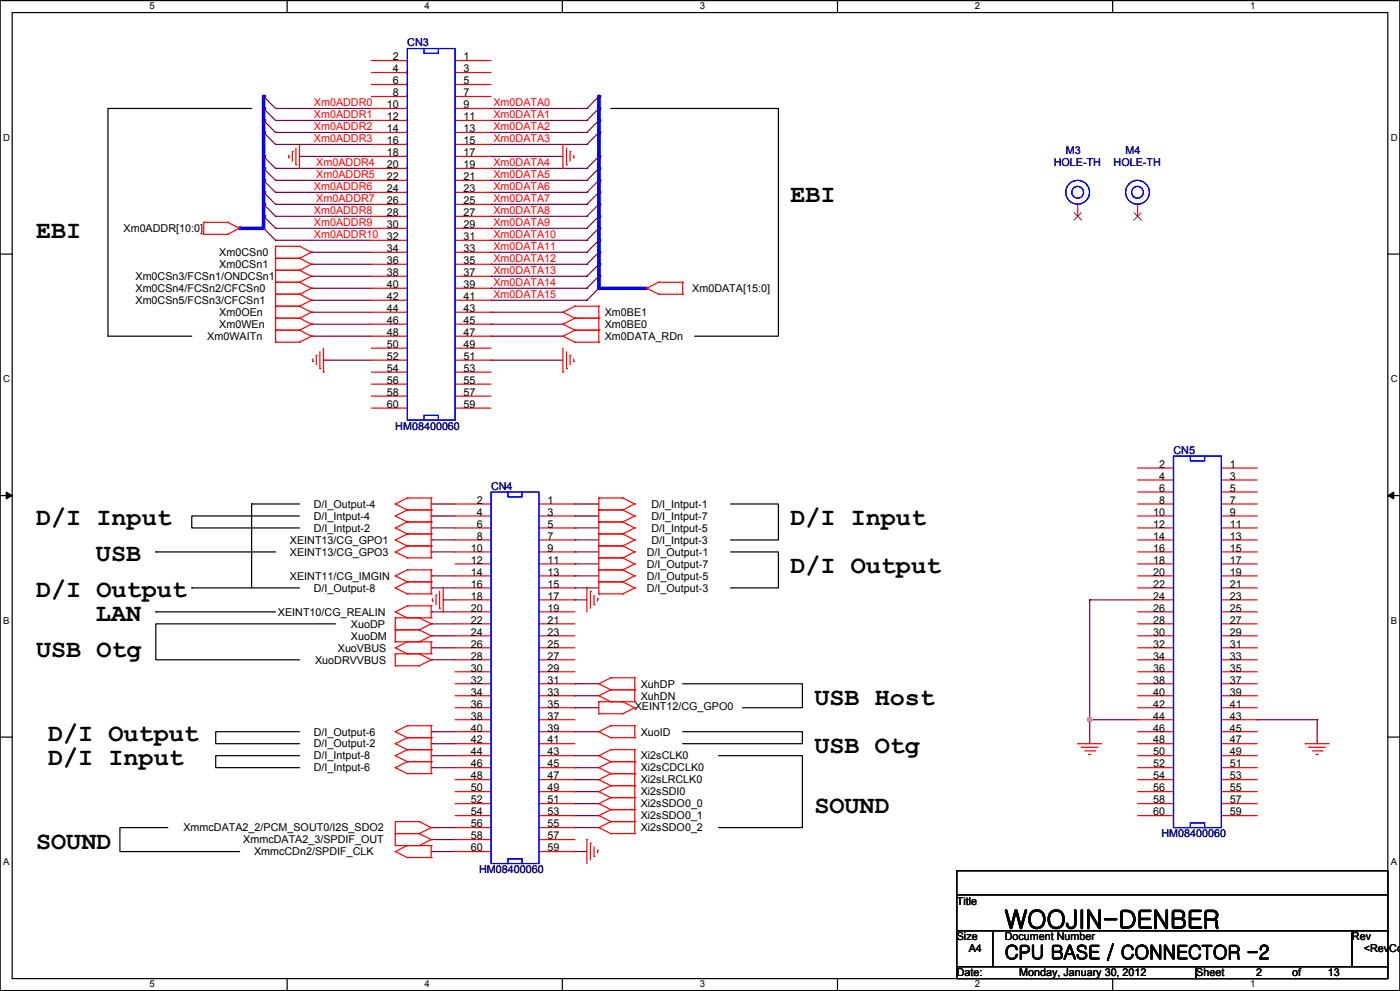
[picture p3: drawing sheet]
<svg xmlns="http://www.w3.org/2000/svg" width="297mm" height="210mm" viewBox="0 0 297 210" stroke-linecap="round" stroke-linejoin="round" font-family="sans-serif">
<g fill="none" stroke="#000" stroke-width=".25">
<path d="M0 .1h296.6v209.7h-296.6zM2.6 2.7h291.5v204.6h-291.5zM60.9 .1v2.6M119.2 .1v2.6M177.5 .1v2.6M235.8 .1v2.6M0 53.8h2.6M294.1 53.8h2.5M0 105h2.6M294.1 105h2.5M0 156.1h2.6M294.1 156.1h2.5"/>
<path d="M60.9 207.3v2.5M119.2 207.3v2.5M177.5 207.3v2.5M235.8 207.3v2.5"/>
</g>
<path d="M1.3 104.2l1.3 .8-1.3 .7zM294.1 105l1.3-.8v1.5z" fill="#000" stroke="#000" stroke-width=".21"/>
<path d="M63.5 33.1h.1M63.5 33.1h15.2M68.5 76.3h.1M68.5 76.3h10.2" fill="none" stroke="#800040" stroke-width=".25"/>
<path d="M50.8 48.4h5.1" fill="none" stroke="#00f" stroke-width=".76"/>
<circle cx="50.8" cy="48.4" r=".38" fill="#00f"/>
<g fill="none" stroke="#800040" stroke-width=".25">
<path d="M58.4 23h.1M58.4 25.5h.1M58.4 28.1h.1M58.4 30.6h.1M58.4 35.7h.1M58.4 38.2h.1M58.4 23h20.3M58.4 25.5h20.3M58.4 28.1h20.3M58.4 30.6h20.3M58.4 35.7h20.3M58.4 38.2h20.3"/>
<path d="M58.4 45.8h.1M58.4 48.4h.1M58.4 50.9h.1M58.4 40.7h.1M58.4 43.3h.1M58.4 45.8h20.3M58.4 48.4h20.3M58.4 50.9h20.3M58.4 40.7h20.3M58.4 43.3h20.3"/>
</g>
<path d="M55.9 20.4v2.6" fill="none" stroke="#00f" stroke-width=".76"/>
<circle cx="55.9" cy="20.4" r=".38" fill="#00f"/>
<path d="M55.9 35.7v2.5" fill="none" stroke="#00f" stroke-width=".76"/>
<circle cx="55.9" cy="35.7" r=".38" fill="#00f"/>
<path d="M55.9 43.3v2.5" fill="none" stroke="#00f" stroke-width=".76"/>
<circle cx="55.9" cy="43.3" r=".38" fill="#00f"/>
<path d="M55.9 45.8v2.6" fill="none" stroke="#00f" stroke-width=".76"/>
<circle cx="55.9" cy="45.8" r=".38" fill="#00f"/>
<path d="M55.9 40.7v2.6" fill="none" stroke="#00f" stroke-width=".76"/>
<circle cx="55.9" cy="40.7" r=".38" fill="#00f"/>
<path d="M55.9 38.2v2.5" fill="none" stroke="#00f" stroke-width=".76"/>
<circle cx="55.9" cy="38.2" r=".38" fill="#00f"/>
<path d="M55.9 28.1v5" fill="none" stroke="#00f" stroke-width=".76"/>
<circle cx="55.9" cy="28.1" r=".38" fill="#00f"/>
<path d="M55.9 33.1v2.6" fill="none" stroke="#00f" stroke-width=".76"/>
<circle cx="55.9" cy="33.1" r=".38" fill="#00f"/>
<path d="M104.1 66.1h.1M104.1 68.7h.1M104.1 66.1h15.2M104.1 68.7h15.2" fill="none" stroke="#800040" stroke-width=".25"/>
<path d="M126.9 20.4v2.6" fill="none" stroke="#00f" stroke-width=".76"/>
<circle cx="126.9" cy="20.4" r=".38" fill="#00f"/>
<path d="M126.9 33.1v2.6" fill="none" stroke="#00f" stroke-width=".76"/>
<circle cx="126.9" cy="33.1" r=".38" fill="#00f"/>
<path d="M126.9 35.7v2.5" fill="none" stroke="#00f" stroke-width=".76"/>
<circle cx="126.9" cy="35.7" r=".38" fill="#00f"/>
<path d="M126.9 45.8v2.6" fill="none" stroke="#00f" stroke-width=".76"/>
<circle cx="126.9" cy="45.8" r=".38" fill="#00f"/>
<path d="M126.9 50.9v2.5" fill="none" stroke="#00f" stroke-width=".76"/>
<circle cx="126.9" cy="50.9" r=".38" fill="#00f"/>
<path d="M126.9 56v2.5" fill="none" stroke="#00f" stroke-width=".76"/>
<circle cx="126.9" cy="56" r=".38" fill="#00f"/>
<path d="M126.9 58.5v2.6" fill="none" stroke="#00f" stroke-width=".76"/>
<circle cx="126.9" cy="58.5" r=".38" fill="#00f"/>
<path d="M126.9 53.4v2.6" fill="none" stroke="#00f" stroke-width=".76"/>
<circle cx="126.9" cy="53.4" r=".38" fill="#00f"/>
<path d="M126.9 48.4v2.5" fill="none" stroke="#00f" stroke-width=".76"/>
<circle cx="126.9" cy="48.4" r=".38" fill="#00f"/>
<path d="M126.9 38.2v2.5" fill="none" stroke="#00f" stroke-width=".76"/>
<circle cx="126.9" cy="38.2" r=".38" fill="#00f"/>
<path d="M126.9 43.3v2.5" fill="none" stroke="#00f" stroke-width=".76"/>
<circle cx="126.9" cy="43.3" r=".38" fill="#00f"/>
<path d="M126.9 40.7v2.6" fill="none" stroke="#00f" stroke-width=".76"/>
<circle cx="126.9" cy="40.7" r=".38" fill="#00f"/>
<path d="M126.9 25.5v2.6" fill="none" stroke="#00f" stroke-width=".76"/>
<circle cx="126.9" cy="25.5" r=".38" fill="#00f"/>
<path d="M126.9 28.1v5" fill="none" stroke="#00f" stroke-width=".76"/>
<circle cx="126.9" cy="28.1" r=".38" fill="#00f"/>
<path d="M126.9 23v2.5" fill="none" stroke="#00f" stroke-width=".76"/>
<circle cx="126.9" cy="23" r=".38" fill="#00f"/>
<path d="M126.9 61.1h10.2" fill="none" stroke="#00f" stroke-width=".76"/>
<circle cx="126.9" cy="61.1" r=".38" fill="#00f"/>
<g fill="none" stroke="#800040" stroke-width=".25">
<path d="M104.1 23h.1M104.1 25.5h.1M104.1 28.1h.1M104.1 30.6h.1M104.1 35.7h.1M104.1 38.2h.1M104.1 23h20.3M104.1 25.5h20.3M104.1 28.1h20.3M104.1 30.6h20.3M104.1 35.7h20.3M104.1 38.2h20.3"/>
<path d="M104.1 45.8h.1M104.1 50.9h.1M104.1 53.4h.1M104.1 48.4h.1M104.1 56h.1M104.1 58.5h.1M104.1 40.7h.1M104.1 43.3h.1M104.1 45.8h20.3M104.1 50.9h20.3M104.1 53.4h20.3M104.1 48.4h20.3"/>
<path d="M104.1 56h20.3M104.1 58.5h20.3M104.1 40.7h20.3M104.1 43.3h20.3M104.1 61.1h.1M104.1 61.1h20.3"/>
</g>
<path d="M55.9 25.5v2.6" fill="none" stroke="#00f" stroke-width=".76"/>
<circle cx="55.9" cy="25.5" r=".38" fill="#00f"/>
<path d="M66 66.1h.1M66 68.7h.1M66 66.1h12.7M66 68.7h12.7M104.1 71.2h.1M104.1 76.3h.1M104.1 71.2h15.2M104.1 76.3h15.2" fill="none" stroke="#800040" stroke-width=".25"/>
<path d="M55.9 23v2.5" fill="none" stroke="#00f" stroke-width=".76"/>
<circle cx="55.9" cy="23" r=".38" fill="#00f"/>
<g fill="none" stroke="#800040" stroke-width=".25">
<path d="M55.9 38.2h.1M55.9 35.7h.1M55.9 33.1h.1M55.9 28.1h.1M55.9 25.5h.1M55.9 23h.1M55.9 20.4h.1M55.9 38.2l2.5 2.5M55.9 35.7l2.5 2.5M55.9 33.1l2.5 2.6M55.9 28.1l2.5 2.5M55.9 25.5l2.5 2.6"/>
<path d="M55.9 23l2.5 2.5M55.9 20.4l2.5 2.6M104.1 33.1h.1M104.1 33.1h15.2M124.4 25.5h.1M124.4 28.1h.1M124.4 30.6h.1M124.4 35.7h.1M124.4 38.2h.1M124.4 23h.1M126.9 23l-2.5 2.5M126.9 25.5l-2.5 2.6"/>
<path d="M126.9 28.1l-2.5 2.5M126.9 33.1l-2.5 2.6M126.9 35.7l-2.5 2.5M126.9 38.2l-2.5 2.5M126.9 20.4l-2.5 2.6M55.9 43.3h.1M55.9 45.8h.1M55.9 48.4h.1M55.9 40.7h.1M55.9 43.3l2.5 2.5M55.9 45.8l2.5 2.6M55.9 48.4l2.5 2.5"/>
<path d="M55.9 40.7l2.5 2.6M66 53.4h.1M66 56h.1M66 58.5h.1M66 53.4h12.7M66 56h12.7M66 58.5h12.7M124.4 40.7h.1M124.4 43.3h.1M124.4 45.8h.1M124.4 48.4h.1M124.4 50.9h.1"/>
<path d="M124.4 53.4h.1M124.4 56h.1M124.4 58.5h.1M126.9 40.7l-2.5 2.6M126.9 43.3l-2.5 2.5M126.9 45.8l-2.5 2.6M126.9 48.4l-2.5 2.5M126.9 50.9l-2.5 2.5M126.9 53.4l-2.5 2.6M126.9 56l-2.5 2.5M126.9 58.5l-2.5 2.6M66 71.2h.1"/>
<path d="M66 61.1h.1M66 63.6h.1M66 71.2h12.7M66 61.1h12.7M66 63.6h12.7M104.1 63.6h.1M104.1 63.6h20.3M124.4 61.1h.1M124.4 63.6h.1M126.9 61.1l-2.5 2.5M91.4 106.7h.1M91.4 114.4h.1"/>
<path d="M91.4 116.9h.1M91.4 109.3h.1M91.4 111.8h.1M91.4 106.7h5.1M91.4 109.3h5.1M91.4 114.4h5.1M91.4 111.8h5.1M91.4 116.9h5.1M121.8 109.3h.1M121.8 106.7h.1M121.8 114.4h.1M121.8 111.8h.1"/>
<path d="M121.8 119.4h.1M121.8 116.9h.1M121.8 106.7h5.1M121.8 109.3h5.1M121.8 114.4h5.1M121.8 111.8h5.1M121.8 116.9h5.1M121.8 119.4h5.1M91.4 122h.1M91.4 124.5h.1M91.4 129.6h.1M91.4 132.1h.1"/>
<path d="M91.4 134.7h.1M91.4 137.2h.1M91.4 139.8h.1M91.4 122h5.1M91.4 124.5h5.1M91.4 129.6h5.1M91.4 132.1h5.1M91.4 134.7h5.1M91.4 137.2h5.1M91.4 139.8h5.1M93.9 127.1h.1M93.9 127.1h2.6"/>
<path d="M121.8 127.1h.1M121.8 124.5h.1M121.8 122h.1M121.8 127.1h2.6M121.8 122h5.1M121.8 124.5h5.1M230.9 127.1h.1M230.9 127.1h10.2M230.9 127.1v30.4M91.4 155h.1M91.4 157.5h.1M91.4 155h5.1"/>
<path d="M91.4 157.5h5.1M121.8 149.9h.1M121.8 155h.1M121.8 144.8h.1M121.8 147.4h.1M121.8 149.9h5.1M121.8 155h5.1M121.8 144.8h5.1M121.8 147.4h5.1M230.9 152.4h.1M230.9 152.4h10.2M266.5 152.4h.1"/>
<path d="M266.5 152.4h12.6M279.1 152.4h.1M279.1 152.4v5.1M91.4 177.8h.1M91.4 175.3h.1M91.4 160.1h.1M91.4 162.6h.1M91.4 177.8h5.1M91.4 175.3h5.1M91.4 160.1h5.1M91.4 162.6h5.1M121.8 160.1h.1"/>
<path d="M121.8 162.6h.1M121.8 165.1h.1M121.8 167.7h.1M121.8 170.2h.1M121.8 172.8h.1M121.8 175.3h.1M121.8 175.3h5.1M121.8 160.1h5.1M121.8 162.6h5.1M121.8 165.1h5.1M121.8 167.7h5.1M121.8 170.2h5.1"/>
<path d="M121.8 172.8h5.1M91.4 180.4h.1M91.4 180.4h5.1M121.8 180.4h.1M121.8 180.4h2.6"/>
</g>
<circle cx="230.9" cy="152.4" r=".49" fill="#f0f" stroke="#f0f" stroke-width=".25"/>
<g fill="none" stroke="#f00" stroke-width=".25">
<path d="M78.7 12.8h7.6M78.7 15.4h7.6M78.7 17.9h7.6M96.5 12.8h7.6M96.5 15.4h7.6M96.5 17.9h7.6M61.2 33.4h.1M61.2 32.9v.5M62 32.1h.1M62 32.1v2M62.7 34.9h.1M62.7 31.4v3.5"/>
<path d="M63.5 35.7h.1M63.5 30.6v5.1M78.7 20.4h7.6M78.7 23h7.6M78.7 25.5h7.6M78.7 28.1h7.6M78.7 30.6h7.6M78.7 33.1h7.6M78.7 35.7h7.6M78.7 38.2h7.6M96.5 20.4h7.6M96.5 23h7.6"/>
<path d="M96.5 25.5h7.6M96.5 28.1h7.6M96.5 30.6h7.6M96.5 33.1h7.6M96.5 35.7h7.6M96.5 38.2h7.6M119.3 35.7h.1M119.3 30.6v5.1M120.1 34.9h.1M120.1 31.4v3.5M120.8 32.1h.1M120.8 32.1v2"/>
<path d="M121.6 33.4h.1M121.6 32.9v.5M43.2 47.1h.1M43.2 49.6h.1M43.2 47.1h5M43.2 47.1v2.5M43.2 49.6h5M48.2 47.1h.1M48.2 49.6h.1M48.2 47.1l2.6 1.3M50.8 48.4h.1M50.8 48.4l-2.6 1.2"/>
<path d="M58.4 59.8h.1M58.4 52.2h.1M58.4 54.7h.1M58.4 57.2h.1M58.4 59.8h5.1M58.4 52.2v20.3M58.4 52.2h5.1M58.4 54.7h5.1M58.4 57.2h5.1M63.5 59.8h.1M63.5 52.2h.1M63.5 54.7h.1"/>
<path d="M63.5 57.2h.1M63.5 59.8l2.5 1.3M63.5 52.2l2.5 1.2M63.5 57.2l2.5 1.3M63.5 54.7l2.5 1.3M66 53.4h.1M66 58.5h.1M66 56h.1M66 53.4l-2.5 1.3M66 58.5l-2.5 1.3M66 56l-2.5 1.2M78.7 40.7h7.6"/>
<path d="M78.7 43.3h7.6M78.7 45.8h7.6M78.7 48.4h7.6M78.7 50.9h7.6M78.7 53.4h7.6M78.7 56h7.6M78.7 58.5h7.6M96.5 40.7h7.6M96.5 43.3h7.6M96.5 45.8h7.6M96.5 48.4h7.6M96.5 50.9h7.6"/>
<path d="M96.5 53.4h7.6M96.5 56h7.6M96.5 58.5h7.6M139.6 59.8h.1M139.6 59.8l-2.5 1.3M139.6 59.8h5.1M144.7 59.8h.1M144.7 59.8v2.5M228.4 43.3v2.5M241.1 43.3v2.5M58.4 64.9h.1M58.4 67.4h.1"/>
<path d="M58.4 69.9h.1M58.4 72.5h.1M58.4 62.3h.1M58.4 67.4h5.1M58.4 69.9h5.1M58.4 72.5h5.1M58.4 62.3h5.1M58.4 64.9h5.1M63.5 64.9h.1M63.5 67.4h.1M63.5 69.9h.1M63.5 72.5h.1"/>
<path d="M63.5 62.3h.1M63.5 64.9l2.5 1.2M63.5 67.4l2.5 1.3M63.5 69.9l2.5 1.3M63.5 62.3l2.5 1.3M66 66.1h.1M66 68.7h.1M66 71.2h.1M66 61.1h.1M66 63.6h.1M66 66.1l-2.5 1.3M66 68.7l-2.5 1.2"/>
<path d="M66 71.2l-2.5 1.3M66 61.1l-2.5 1.2M66 63.6l-2.5 1.3M66.3 76.5h.1M66.3 76v.5M67 75.3h.1M67 75.3v2M67.8 78.1h.1M67.8 74.5v3.6M68.5 78.8h.1M68.5 73.7v5.1M78.7 61.1h7.6"/>
<path d="M78.7 63.6h7.6M78.7 66.1h7.6M78.7 68.7h7.6M78.7 71.2h7.6M78.7 73.7h7.6M78.7 76.3h7.6M78.7 78.8h7.6M96.5 61.1h7.6M96.5 63.6h7.6M96.5 66.1h7.6M96.5 68.7h7.6M96.5 71.2h7.6"/>
<path d="M96.5 73.7h7.6M96.5 76.3h7.6M96.5 78.8h7.6M119.3 68.7h.1M119.3 71.2h.1M119.3 66.1h.1M119.3 78.8h.1M119.3 68.7l2.5 1.2M119.3 71.2l2.5 1.3M119.3 66.1l2.5 1.3M119.3 73.7v5.1M120.1 78.1h.1"/>
<path d="M120.1 74.5v3.6M120.8 75.3h.1M120.8 75.3v2M121.6 76.5h.1M121.6 76v.5M121.8 67.4h.1M121.8 69.9h.1M121.8 72.5h.1M121.8 64.9h.1M121.8 67.4l-2.5 1.3M121.8 67.4h5.1M121.8 69.9h5.1"/>
<path d="M121.8 69.9l-2.5 1.3M121.8 72.5h5.1M121.8 64.9h5.1M121.8 64.9l-2.5 1.2M126.9 67.4h.1M126.9 69.9h.1M126.9 72.5h.1M126.9 64.9h.1M126.9 64.9v7.6M137.1 61.1h.1M137.1 61.1l2.5 1.2M139.6 62.3h.1"/>
<path d="M139.6 62.3h5.1M144.7 62.3h.1M78.7 81.4h7.6M78.7 83.9h7.6M78.7 86.4h7.6M96.5 81.4h7.6M96.5 83.9h7.6M96.5 86.4h7.6M241.1 99.1h7.6M258.8 99.1h7.7M83.8 106.7h.1M83.8 111.8h.1"/>
<path d="M83.8 114.4h.1M83.8 116.9h.1M83.8 109.3h.1M83.8 106.7l2.5 1.3M83.8 111.8l2.5 1.3M83.8 114.4l2.5 1.2M83.8 116.9l2.5 1.3M83.8 109.3l2.5 1.3M86.3 105.5h.1M86.3 108h.1M86.3 110.6h.1M86.3 113.1h.1"/>
<path d="M86.3 115.6h.1M86.3 118.2h.1M86.3 108h5.1M86.3 110.6h5.1M86.3 105.5h5.1M86.3 105.5l-2.5 1.2M86.3 110.6l-2.5 1.2M86.3 113.1h5.1M86.3 113.1l-2.5 1.3M86.3 115.6h5.1M86.3 115.6l-2.5 1.3M86.3 118.2h5.1"/>
<path d="M86.3 108l-2.5 1.3M91.4 105.5h.1M91.4 108h.1M91.4 110.6h.1M91.4 113.1h.1M91.4 115.6h.1M91.4 118.2h.1M91.4 105.5v12.7M96.5 106.7h7.6M96.5 109.3h7.6M96.5 111.8h7.6M96.5 114.4h7.6"/>
<path d="M96.5 116.9h7.6M96.5 119.4h7.6M114.2 106.7h7.6M114.2 109.3h7.6M114.2 111.8h7.6M114.2 114.4h7.6M114.2 116.9h7.6M114.2 119.4h7.6M126.9 108h.1M126.9 110.6h.1M126.9 105.5h.1M126.9 113.1h.1"/>
<path d="M126.9 115.6h.1M126.9 118.2h.1M126.9 105.5v20.3M126.9 108h5.1M126.9 110.6h5.1M126.9 105.5h5.1M126.9 113.1h5.1M126.9 115.6h5.1M126.9 118.2h5.1M132 108h.1M132 110.6h.1M132 105.5h.1"/>
<path d="M132 113.1h.1M132 115.6h.1M132 118.2h.1M132 108l2.5 1.3M132 105.5l2.5 1.2M132 113.1l2.5 1.3M132 110.6l2.5 1.2M132 115.6l2.5 1.3M132 118.2l2.5 1.2M134.5 109.3h.1M134.5 106.7h.1M134.5 114.4h.1"/>
<path d="M134.5 111.8h.1M134.5 116.9h.1M134.5 119.4h.1M134.5 109.3l-2.5 1.3M134.5 106.7l-2.5 1.3M134.5 114.4l-2.5 1.2M134.5 111.8l-2.5 1.3M134.5 116.9l-2.5 1.3M134.5 119.4l-2.5 1.3M241.1 106.7h7.6M241.1 109.3h7.6M241.1 111.8h7.6"/>
<path d="M241.1 114.4h7.6M241.1 116.9h7.6M241.1 119.4h7.6M241.1 101.7h7.6M241.1 104.2h7.6M258.8 106.7h7.7M258.8 109.3h7.7M258.8 111.8h7.7M258.8 114.4h7.7M258.8 116.9h7.7M258.8 119.4h7.7M258.8 101.7h7.7"/>
<path d="M258.8 104.2h7.7M83.8 122h.1M83.8 129.6h.1M83.8 130.9h.1M83.8 133.4h.1M83.8 135.9h.1M83.8 137.2h.1M83.8 138.5h.1M83.8 124.5h.1M83.8 130.9v5M83.8 138.5v2.5M83.8 124.5l2.5 1.3"/>
<path d="M83.8 122l2.5 1.3M83.8 130.9h7.6M83.8 129.6l2.5 1.3M83.8 133.4h5M83.8 135.9h7.6M83.8 138.5h7.6M83.8 137.2l2.5 1.3M86.3 120.7h.1M86.3 123.3h.1M86.3 128.3h.1M86.3 130.9h.1M86.3 135.9h.1"/>
<path d="M86.3 138.5h.1M86.3 125.8h.1M86.3 120.7l-2.5 1.3M86.3 120.7h5.1M86.3 123.3h5.1M86.3 128.3l-2.5 1.3M86.3 128.3h5.1M86.3 135.9l-2.5 1.3M86.3 125.8h5.1M86.3 123.3l-2.5 1.2M88.8 130.9h.1M88.8 133.4h.1"/>
<path d="M88.8 135.9h.1M88.8 138.5h.1M88.8 130.9l2.6 1.2M88.8 133.4l2.6 1.3M88.8 138.5l2.6 1.3M91.4 120.7h.1M91.4 123.3h.1M91.4 128.3h.1M91.4 130.9h.1M91.4 132.1h.1M91.4 134.7h.1M91.4 135.9h.1"/>
<path d="M91.4 138.5h.1M91.4 139.8h.1M91.4 125.8h.1M91.4 120.7v5.1M91.4 128.3v2.6M91.4 135.9v2.6M91.4 132.1l-2.6 1.3M91.4 134.7l-2.6 1.2M91.4 139.8l-2.6 1.2M91.6 127.3h.1M91.6 126.8v.5M92.4 126h.1"/>
<path d="M92.4 126v2.1M93.2 128.8h.1M93.2 125.3v3.5M93.9 129.6h.1M93.9 124.5v5.1M96.5 122h7.6M96.5 124.5h7.6M96.5 127.1h7.6M96.5 129.6h7.6M96.5 132.1h7.6M96.5 134.7h7.6M96.5 137.2h7.6"/>
<path d="M96.5 139.8h7.6M114.2 122h7.6M114.2 124.5h7.6M114.2 127.1h7.6M114.2 129.6h7.6M114.2 132.1h7.6M114.2 134.7h7.6M114.2 137.2h7.6M114.2 139.8h7.6M124.4 124.5h.1M124.4 124.5v5.1M125.1 125.3h.1"/>
<path d="M125.1 125.3v3.5M125.9 128.1h.1M125.9 126v2.1M126.6 126.8h.1M126.6 126.8v.5M126.9 120.7h.1M126.9 123.3h.1M126.9 125.8h.1M126.9 120.7h5.1M126.9 123.3h5.1M126.9 125.8h5.1M132 120.7h.1"/>
<path d="M132 123.3h.1M132 125.8h.1M132 120.7l2.5 1.3M132 123.3l2.5 1.2M134.5 122h.1M134.5 124.5h.1M134.5 122l-2.5 1.3M134.5 124.5l-2.5 1.3M241.1 122h7.6M241.1 124.5h7.6M241.1 127.1h7.6M241.1 129.6h7.6"/>
<path d="M241.1 132.1h7.6M241.1 134.7h7.6M241.1 137.2h7.6M241.1 139.8h7.6M258.8 122h7.7M258.8 124.5h7.7M258.8 127.1h7.7M258.8 129.6h7.7M258.8 132.1h7.7M258.8 134.7h7.7M258.8 137.2h7.7M258.8 139.8h7.7"/>
<path d="M83.8 141h.1M83.8 155h.1M83.8 157.5h.1M83.8 141h5M83.8 155l2.5 1.3M83.8 157.5l2.5 1.3M86.3 153.7h.1M86.3 156.3h.1M86.3 158.8h.1M86.3 153.7h5.1M86.3 156.3h5.1M86.3 158.8h5.1"/>
<path d="M86.3 153.7l-2.5 1.3M86.3 156.3l-2.5 1.2M86.3 158.8l-2.5 1.3M88.8 141h.1M91.4 153.7h.1M91.4 156.3h.1M91.4 158.8h.1M91.4 153.7v10.2M96.5 157.5h7.6M96.5 142.3h7.6M96.5 144.8h7.6M96.5 147.4h7.6"/>
<path d="M96.5 149.9h7.6M96.5 152.4h7.6M96.5 155h7.6M114.2 157.5h7.6M114.2 142.3h7.6M114.2 144.8h7.6M114.2 147.4h7.6M114.2 149.9h7.6M114.2 152.4h7.6M114.2 155h7.6M126.9 151.2h.1M126.9 148.6h.1"/>
<path d="M126.9 155h.1M126.9 144.8h.1M126.9 147.4h.1M126.9 148.6v2.6M126.9 151.2h5.1M126.9 148.6h7.6M126.9 155l2.5 1.3M126.9 144.8l2.5 1.3M126.9 147.4l2.5 1.2M129.4 153.7h.1M129.4 156.3h.1M129.4 143.6h.1"/>
<path d="M129.4 146.1h.1M129.4 158.8h.1M129.4 148.6h.1M129.4 153.7l-2.5 1.3M129.4 153.7h5.1M129.4 156.3h5.1M129.4 143.6l-2.5 1.2M129.4 143.6h5.1M129.4 146.1h5.1M129.4 158.8l-2.5 1.3M129.4 158.8h5.1M129.4 146.1l-2.5 1.3"/>
<path d="M132 151.2h.1M132 148.6h.1M132 148.6l2.5 1.3M134.5 149.9h.1M134.5 153.7h.1M134.5 156.3h.1M134.5 143.6h.1M134.5 146.1h.1M134.5 158.8h.1M134.5 148.6h.1M134.5 149.9l-2.5 1.3M134.5 143.6v5"/>
<path d="M134.5 153.7v2.6M134.5 158.8v17.8M228.4 157.5h.1M228.4 157.5h5.1M229.2 158.3h.1M229.2 158.3h3.5M229.9 159h2M230.7 159.8h.1M230.7 159.8h.5M231.9 159h.1M241.1 157.5h7.6M241.1 142.3h7.6"/>
<path d="M241.1 144.8h7.6M241.1 147.4h7.6M241.1 149.9h7.6M241.1 152.4h7.6M241.1 155h7.6M258.8 157.5h7.7M258.8 142.3h7.7M258.8 144.8h7.7M258.8 147.4h7.7M258.8 149.9h7.7M258.8 152.4h7.7M258.8 155h7.7"/>
<path d="M276.6 157.5h.1M276.6 157.5h5.1M277.4 158.3h.1M277.4 158.3h3.5M278.1 159h2.1M278.9 159.8h.1M278.9 159.8h.5M280.2 159h.1M83.8 176.6h.1M83.8 179.1h.1M83.8 174h.1M83.8 162.6h.1"/>
<path d="M83.8 160.1h.1M83.8 176.6h5M83.8 174v5.1M83.8 179.1h7.6M83.8 174h5M83.8 162.6l2.5 1.3M83.8 160.1l2.5 1.2M86.3 179.1h.1M86.3 161.3h.1M86.3 163.9h.1M86.3 179.1l-2.5 1.3M86.3 161.3h5.1"/>
<path d="M86.3 163.9h5.1M86.3 161.3l-2.5 1.3M88.8 176.6h.1M88.8 179.1h.1M88.8 174h.1M88.8 176.6l2.6 1.2M88.8 174l2.6 1.3M91.4 177.8h.1M91.4 175.3h.1M91.4 179.1h.1M91.4 161.3h.1M91.4 163.9h.1"/>
<path d="M91.4 177.8l-2.6 1.3M91.4 175.3l-2.6 1.3M91.4 179.1v2.5M96.5 160.1h7.6M96.5 162.6h7.6M96.5 165.1h7.6M96.5 167.7h7.6M96.5 170.2h7.6M96.5 172.8h7.6M96.5 175.3h7.6M96.5 177.8h7.6M114.2 160.1h7.6"/>
<path d="M114.2 162.6h7.6M114.2 165.1h7.6M114.2 167.7h7.6M114.2 170.2h7.6M114.2 172.8h7.6M114.2 175.3h7.6M114.2 177.8h7.6M124.4 177.8h.1M124.4 177.8v5.1M125.1 178.6h.1M125.1 178.6v3.5M125.9 179.4v2"/>
<path d="M126.9 160.1h.1M126.9 162.6h.1M126.9 165.1h.1M126.9 167.7h.1M126.9 170.2h.1M126.9 172.8h.1M126.9 175.3h.1M126.9 160.1l2.5 1.2M126.9 162.6l2.5 1.3M126.9 165.1l2.5 1.3M126.9 167.7l2.5 1.2M126.9 170.2l2.5 1.3"/>
<path d="M126.9 172.8l2.5 1.2M126.9 175.3l2.5 1.3M129.4 161.3h.1M129.4 163.9h.1M129.4 166.4h.1M129.4 168.9h.1M129.4 171.5h.1M129.4 174h.1M129.4 176.6h.1M129.4 176.6h5.1M129.4 174h5.1M129.4 161.3h5.1"/>
<path d="M129.4 161.3l-2.5 1.3M129.4 163.9h5.1M129.4 163.9l-2.5 1.2M129.4 166.4h5.1M129.4 166.4l-2.5 1.3M129.4 168.9h5.1M129.4 168.9l-2.5 1.3M129.4 171.5h5.1M129.4 171.5l-2.5 1.3M129.4 174l-2.5 1.3M134.5 161.3h.1M134.5 163.9h.1"/>
<path d="M134.5 166.4h.1M134.5 168.9h.1M134.5 171.5h.1M134.5 174h.1M134.5 176.6h.1M241.1 160.1h7.6M241.1 162.6h7.6M241.1 165.1h7.6M241.1 167.7h7.6M241.1 170.2h7.6M241.1 172.8h7.6M258.8 160.1h7.7"/>
<path d="M258.8 162.6h7.7M258.8 165.1h7.7M258.8 167.7h7.7M258.8 170.2h7.7M258.8 172.8h7.7M83.8 180.4h.1M83.8 180.4l2.5 1.2M86.3 181.6h.1M86.3 181.6h5.1M91.4 181.6h.1M96.5 180.4h7.6M114.2 180.4h7.6"/>
<path d="M125.9 181.4h.1M126.6 180.1h.1M126.6 180.1v.5"/>
</g>
<g fill="none" stroke="#000" stroke-width=".25">
<path d="M53.3 23h-30.4v48.2h17.7M129.4 23h35.6v48.2h-17.8M33 116.9h.1M33 116.9h25.4M53.3 106.7h.1M53.3 106.7h10.2M53.3 106.7v17.8M63.5 109.3h-22.9v2.5h22.9M154.8 106.7h10.2v7.7h-10.2M154.8 116.9h10.2v7.6h-10.2M33 129.6h.1M33 129.6h25.4"/>
<path d="M40.6 124.5h.1M40.6 124.5h22.9M71.1 132.1h-38.1v7.7h30.5M63.5 155h-17.8v2.5h17.8M144.7 155h25.3v2.5h-25.3M144.7 144.8h25.3v5.1h-12.6M35.6 175.3h-10.2v5.1h25.4M63.5 160.1h-17.8v2.5h17.8M152.3 160.1h17.7v15.2h-17.7M202.8 184.4h91.3v5.1h-91.3zM202.8 189.5h91.3v7.6h-91.3zM202.8 197.1h7.6v7.6h-7.6z"/>
<path d="M210.4 197.1h76.1v7.6h-76.1zM286.5 197.1h7.6v7.6h-7.6zM202.8 204.7h50.7v2.6h-50.7zM253.5 204.7h40.6v2.6h-40.6z"/>
</g>
<path d="M227.6 45.1l1.6 1.5M229.2 45.1l-1.6 1.5M240.3 45.1l1.6 1.5M241.8 45.1l-1.5 1.5" fill="none" stroke="#804000" stroke-width=".21"/>
<g fill="none" stroke="#00f" stroke-width=".25">
<path d="M86.3 10.3h10.2v78.7h-10.2zM89.9 10.3v1h3v-1M89.9 89v-1h3v1M248.7 96.6h10.1v78.7h-10.1zM252.2 96.6v1h3.1v-1M104.1 104.2h10.1v78.7h-10.1zM107.6 104.2v1h3.1v-1M252.2 175.3v-1h3.1v1M107.6 182.9v-1h3.1v1"/>
<circle cx="228.4" cy="40.7" r="2.52"/>
<circle cx="228.4" cy="40.7" r="1.25"/>
<circle cx="241.1" cy="40.7" r="2.52"/>
<circle cx="241.1" cy="40.7" r="1.25"/>
</g>
<g font-size="5.3">
<text x="167.5" y="42.7">EBI</text>
<text x="7.7" y="50.3">EBI</text>
<text x="7.7" y="111.2">D/I Input</text>
<text x="167.5" y="111.2">D/I Input</text>
<text x="20.3" y="118.8">USB</text>
<text x="167.5" y="121.4">D/I Output</text>
<text x="7.7" y="126.5">D/I Output</text>
<text x="20.3" y="131.5">LAN</text>
<text x="7.7" y="139.2">USB Otg</text>
<text x="172.6" y="149.3">USB Host</text>
<text x="10.2" y="156.9">D/I Output</text>
<text x="172.6" y="159.5">USB Otg</text>
<text x="10.2" y="162">D/I Input</text>
<text x="172.6" y="172.2">SOUND</text>
<text x="7.7" y="179.8">SOUND</text>
<text x="212.9" y="196.6">WOOJIN-DENBER</text>
</g>
<text font-size="4.1" x="212.9" y="203.1">CPU BASE / CONNECTOR -2</text>
<g font-size="2.3" fill="#000080">
<text x="86.3" y="9.8">CN3</text>
<text x="223.3" y="35.2">HOLE-TH</text>
<text x="225.9" y="32.7">M3</text>
<text x="236" y="35.2">HOLE-TH</text>
<text x="238.5" y="32.7">M4</text>
<text x="83.8" y="91.1">HM08400060</text>
<text x="248.7" y="96.1">CN5</text>
<text x="104.1" y="103.7">CN4</text>
<text x="246.2" y="177.4">HM08400060</text>
<text x="101.5" y="185">HM08400060</text>
</g>
<g font-size="2.3">
<text x="83.3" y="12.8">2</text>
<text x="83.3" y="15.3">4</text>
<text x="83.3" y="17.9">6</text>
<text x="98.2" y="12.8">1</text>
<text x="98.2" y="15.3">3</text>
<text x="98.2" y="17.9">5</text>
<text x="82" y="22.9">10</text>
<text x="83.3" y="20.4">8</text>
<text x="98.2" y="20.4">7</text>
<text x="98.2" y="22.9">9</text>
<text x="82" y="25.5">12</text>
<text x="82" y="28">14</text>
<text x="98.2" y="25.5">11</text>
<text x="98.2" y="28">13</text>
<text x="82" y="30.5">16</text>
<text x="82" y="33.1">18</text>
<text x="82" y="35.6">20</text>
<text x="98.2" y="30.5">15</text>
<text x="98.2" y="33.1">17</text>
<text x="98.2" y="35.6">19</text>
<text x="82" y="38.2">22</text>
<text x="82" y="40.7">24</text>
<text x="98.2" y="38.2">21</text>
<text x="98.2" y="40.7">23</text>
<text x="82" y="43.2">26</text>
<text x="82" y="45.8">28</text>
<text x="98.2" y="43.2">25</text>
<text x="98.2" y="45.8">27</text>
<text x="26.2" y="49.2">Xm0ADDR[10:0]</text>
<text x="82" y="48.3">30</text>
<text x="82" y="50.9">32</text>
<text x="82" y="53.4">34</text>
<text x="98.2" y="48.3">29</text>
<text x="98.2" y="50.9">31</text>
<text x="98.2" y="53.4">33</text>
<text x="28.7" y="59.3">Xm0CSn3/FCSn1/ONDCSn1</text>
<text x="46.5" y="54.2">Xm0CSn0</text>
<text x="46.5" y="56.8">Xm0CSn1</text>
<text x="82" y="55.9">36</text>
<text x="82" y="58.5">38</text>
<text x="98.2" y="55.9">35</text>
<text x="98.2" y="58.5">37</text>
<text x="28.7" y="61.9">Xm0CSn4/FCSn2/CFCSn0</text>
<text x="28.7" y="64.4">Xm0CSn5/FCSn3/CFCSn1</text>
<text x="82" y="61">40</text>
<text x="82" y="63.6">42</text>
<text x="98.2" y="61">39</text>
<text x="98.2" y="63.6">41</text>
<text x="146.7" y="61.9">Xm0DATA[15:0]</text>
<text x="46.5" y="66.9">Xm0OEn</text>
<text x="46.5" y="69.5">Xm0WEn</text>
<text x="82" y="66.1">44</text>
<text x="82" y="68.6">46</text>
<text x="82" y="71.2">48</text>
<text x="98.2" y="66.1">43</text>
<text x="98.2" y="68.6">45</text>
<text x="98.2" y="71.2">47</text>
<text x="128.2" y="69.5">Xm0BE0</text>
<text x="128.2" y="66.9">Xm0BE1</text>
<text x="43.9" y="72">Xm0WAITn</text>
<text x="82" y="73.7">50</text>
<text x="82" y="76.2">52</text>
<text x="98.2" y="73.7">49</text>
<text x="98.2" y="76.2">51</text>
<text x="128.2" y="72">Xm0DATA_RDn</text>
<text x="82" y="78.8">54</text>
<text x="82" y="81.3">56</text>
<text x="82" y="83.9">58</text>
<text x="98.2" y="78.8">53</text>
<text x="98.2" y="81.3">55</text>
<text x="98.2" y="83.9">57</text>
<text x="82" y="86.4">60</text>
<text x="98.2" y="86.4">59</text>
<text x="245.6" y="99.1">2</text>
<text x="245.6" y="101.6">4</text>
<text x="260.6" y="99.1">1</text>
<text x="260.6" y="101.6">3</text>
<text x="66.5" y="107.6">D/I_Output-4</text>
<text x="101" y="106.7">2</text>
<text x="116" y="106.7">1</text>
<text x="138.1" y="107.6">D/I_Intput-1</text>
<text x="245.6" y="104.2">6</text>
<text x="245.6" y="106.7">8</text>
<text x="260.6" y="104.2">5</text>
<text x="260.6" y="106.7">7</text>
<text x="66.5" y="112.6">D/I_Intput-2</text>
<text x="66.5" y="110.1">D/I_Intput-4</text>
<text x="101" y="109.2">4</text>
<text x="101" y="111.8">6</text>
<text x="116" y="109.2">3</text>
<text x="116" y="111.8">5</text>
<text x="138.1" y="110.1">D/I_Intput-7</text>
<text x="138.1" y="112.6">D/I_Intput-5</text>
<text x="244.4" y="109.2">10</text>
<text x="244.4" y="111.8">12</text>
<text x="260.6" y="109.2">9</text>
<text x="260.6" y="111.8">11</text>
<text x="61.4" y="115.2">XEINT13/CG_GPO1</text>
<text x="61.4" y="117.7">XEINT13/CG_GPO3</text>
<text x="99.8" y="116.9">10</text>
<text x="99.8" y="119.4">12</text>
<text x="101" y="114.3">8</text>
<text x="116" y="114.3">7</text>
<text x="116" y="116.9">9</text>
<text x="116" y="119.4">11</text>
<text x="137.1" y="117.7">D/I_Output-1</text>
<text x="138.1" y="115.2">D/I_Intput-3</text>
<text x="244.4" y="114.3">14</text>
<text x="244.4" y="116.9">16</text>
<text x="244.4" y="119.4">18</text>
<text x="260.6" y="114.3">13</text>
<text x="260.6" y="116.9">15</text>
<text x="260.6" y="119.4">17</text>
<text x="61.4" y="122.8">XEINT11/CG_IMGIN</text>
<text x="66.5" y="125.3">D/I_Output-8</text>
<text x="99.8" y="121.9">14</text>
<text x="99.8" y="124.5">16</text>
<text x="116" y="121.9">13</text>
<text x="116" y="124.5">15</text>
<text x="137.1" y="120.2">D/I_Output-7</text>
<text x="137.1" y="122.8">D/I_Output-5</text>
<text x="137.1" y="125.3">D/I_Output-3</text>
<text x="244.4" y="121.9">20</text>
<text x="244.4" y="124.5">22</text>
<text x="260.6" y="121.9">19</text>
<text x="260.6" y="124.5">21</text>
<text x="58.9" y="130.4">XEINT10/CG_REALIN</text>
<text x="99.8" y="127">18</text>
<text x="99.8" y="129.6">20</text>
<text x="116" y="127">17</text>
<text x="116" y="129.6">19</text>
<text x="244.4" y="127">24</text>
<text x="244.4" y="129.6">26</text>
<text x="260.6" y="127">23</text>
<text x="260.6" y="129.6">25</text>
<text x="74.4" y="132.9">XuoDP</text>
<text x="74.4" y="135.5">XuoDM</text>
<text x="99.8" y="132.1">22</text>
<text x="99.8" y="134.6">24</text>
<text x="99.8" y="137.2">26</text>
<text x="116" y="132.1">21</text>
<text x="116" y="134.6">23</text>
<text x="116" y="137.2">25</text>
<text x="244.4" y="132.1">28</text>
<text x="244.4" y="134.6">30</text>
<text x="244.4" y="137.2">32</text>
<text x="260.6" y="132.1">27</text>
<text x="260.6" y="134.6">29</text>
<text x="260.6" y="137.2">31</text>
<text x="66.8" y="140.6">XuoDRVVBUS</text>
<text x="71.6" y="138">XuoVBUS</text>
<text x="99.8" y="139.7">28</text>
<text x="99.8" y="142.2">30</text>
<text x="116" y="139.7">27</text>
<text x="116" y="142.2">29</text>
<text x="244.4" y="139.7">34</text>
<text x="244.4" y="142.2">36</text>
<text x="260.6" y="139.7">33</text>
<text x="260.6" y="142.2">35</text>
<text x="99.8" y="144.8">32</text>
<text x="99.8" y="147.3">34</text>
<text x="99.8" y="149.9">36</text>
<text x="116" y="144.8">31</text>
<text x="116" y="147.3">33</text>
<text x="116" y="149.9">35</text>
<text x="135.8" y="145.6">XuhDP</text>
<text x="135.8" y="148.2">XuhDN</text>
<text x="244.4" y="144.8">38</text>
<text x="244.4" y="147.3">40</text>
<text x="244.4" y="149.9">42</text>
<text x="260.6" y="144.8">37</text>
<text x="260.6" y="147.3">39</text>
<text x="260.6" y="149.9">41</text>
<text x="66.5" y="155.8">D/I_Output-6</text>
<text x="99.8" y="152.4">38</text>
<text x="99.8" y="154.9">40</text>
<text x="116" y="152.4">37</text>
<text x="116" y="154.9">39</text>
<text x="134.5" y="150.5">XEINT12/CG_GPO0</text>
<text x="135.8" y="155.8">XuoID</text>
<text x="244.4" y="152.4">44</text>
<text x="244.4" y="154.9">46</text>
<text x="260.6" y="152.4">43</text>
<text x="260.6" y="154.9">45</text>
<text x="66.5" y="158.3">D/I_Output-2</text>
<text x="66.5" y="160.9">D/I_Intput-8</text>
<text x="99.8" y="157.5">42</text>
<text x="99.8" y="160">44</text>
<text x="116" y="157.5">41</text>
<text x="116" y="160">43</text>
<text x="135.8" y="160.9">Xi2sCLK0</text>
<text x="244.4" y="157.5">48</text>
<text x="244.4" y="160">50</text>
<text x="260.6" y="157.5">47</text>
<text x="260.6" y="160">49</text>
<text x="66.5" y="163.4">D/I_Intput-6</text>
<text x="99.8" y="162.6">46</text>
<text x="99.8" y="165.1">48</text>
<text x="99.8" y="167.6">50</text>
<text x="116" y="162.6">45</text>
<text x="116" y="165.1">47</text>
<text x="116" y="167.6">49</text>
<text x="135.8" y="163.4">Xi2sCDCLK0</text>
<text x="135.8" y="165.9">Xi2sLRCLK0</text>
<text x="244.4" y="162.6">52</text>
<text x="244.4" y="165.1">54</text>
<text x="244.4" y="167.6">56</text>
<text x="260.6" y="162.6">51</text>
<text x="260.6" y="165.1">53</text>
<text x="260.6" y="167.6">55</text>
<text x="99.8" y="170.2">52</text>
<text x="99.8" y="172.7">54</text>
<text x="116" y="170.2">51</text>
<text x="116" y="172.7">53</text>
<text x="135.8" y="168.5">Xi2sSDI0</text>
<text x="135.8" y="171">Xi2sSDO0_0</text>
<text x="135.8" y="173.6">Xi2sSDO0_1</text>
<text x="244.4" y="170.2">58</text>
<text x="244.4" y="172.7">60</text>
<text x="260.6" y="170.2">57</text>
<text x="260.6" y="172.7">59</text>
<text x="38.9" y="176.1">XmmcDATA2_2/PCM_SOUT0/I2S_SDO2</text>
<text x="51.5" y="178.6">XmmcDATA2_3/SPDIF_OUT</text>
<text x="99.8" y="175.2">56</text>
<text x="99.8" y="177.8">58</text>
<text x="116" y="175.2">55</text>
<text x="116" y="177.8">57</text>
<text x="135.8" y="176.1">Xi2sSDO0_2</text>
<text x="53.8" y="181.2">XmmcCDn2/SPDIF_CLK</text>
<text x="99.8" y="180.3">60</text>
<text x="116" y="180.3">59</text>
<text x="202.8" y="191.6">Title</text>
<text x="202.8" y="199.2">Size</text>
<text x="205.3" y="201.7">A4</text>
<text x="212.9" y="199.2">Document Number</text>
<text x="286.5" y="199.2">Rev</text>
<text x="289" y="201.7">&lt;RevCod</text>
<text x="202.8" y="206.8">Date:</text>
<text x="216" y="206.8">Monday, January 30, 2012</text>
<text x="253.5" y="206.8">Sheet</text>
<text x="266.2" y="206.8">2</text>
<text x="273.8" y="206.8">of</text>
<text x="281.4" y="206.8">13</text>
</g>
<g font-size="2.3" fill="#f00">
<text x="66.5" y="22.5">Xm0ADDR0</text>
<text x="104.6" y="22.5">Xm0DATA0</text>
<text x="66.5" y="25">Xm0ADDR1</text>
<text x="66.5" y="27.5">Xm0ADDR2</text>
<text x="104.6" y="25">Xm0DATA1</text>
<text x="104.6" y="27.5">Xm0DATA2</text>
<text x="66.5" y="30.1">Xm0ADDR3</text>
<text x="67" y="35.2">Xm0ADDR4</text>
<text x="104.6" y="30.1">Xm0DATA3</text>
<text x="104.6" y="35.2">Xm0DATA4</text>
<text x="66.5" y="40.2">Xm0ADDR6</text>
<text x="67" y="37.7">Xm0ADDR5</text>
<text x="104.6" y="37.7">Xm0DATA5</text>
<text x="104.6" y="40.2">Xm0DATA6</text>
<text x="66.5" y="45.3">Xm0ADDR8</text>
<text x="66.5" y="47.9">Xm0ADDR9</text>
<text x="67" y="42.8">Xm0ADDR7</text>
<text x="104.6" y="45.3">Xm0DATA8</text>
<text x="104.6" y="47.9">Xm0DATA9</text>
<text x="104.6" y="42.8">Xm0DATA7</text>
<text x="66.5" y="50.4">Xm0ADDR10</text>
<text x="104.6" y="50.4">Xm0DATA10</text>
<text x="104.6" y="52.9">Xm0DATA11</text>
<text x="104.6" y="55.5">Xm0DATA12</text>
<text x="104.6" y="58">Xm0DATA13</text>
<text x="104.6" y="60.5">Xm0DATA14</text>
<text x="104.6" y="63.1">Xm0DATA15</text>
</g>
<g font-size="2">
<text x="31.7" y="2">5</text>
<text x="90" y="2">4</text>
<text x="148.3" y="2">3</text>
<text x="206.6" y="2">2</text>
<text x="264.9" y="2">1</text>
<text x=".7" y="29.8">D</text>
<text x="294.7" y="29.8">D</text>
<text x=".7" y="81">C</text>
<text x="294.7" y="81">C</text>
<text x=".7" y="132.1">B</text>
<text x="294.7" y="132.1">B</text>
<text x=".7" y="183.3">A</text>
<text x="294.7" y="183.3">A</text>
<text x="31.7" y="209.1">5</text>
<text x="90" y="209.1">4</text>
<text x="148.3" y="209.1">3</text>
<text x="206.6" y="209.1">2</text>
<text x="264.9" y="209.1">1</text>
</g>
</svg>
